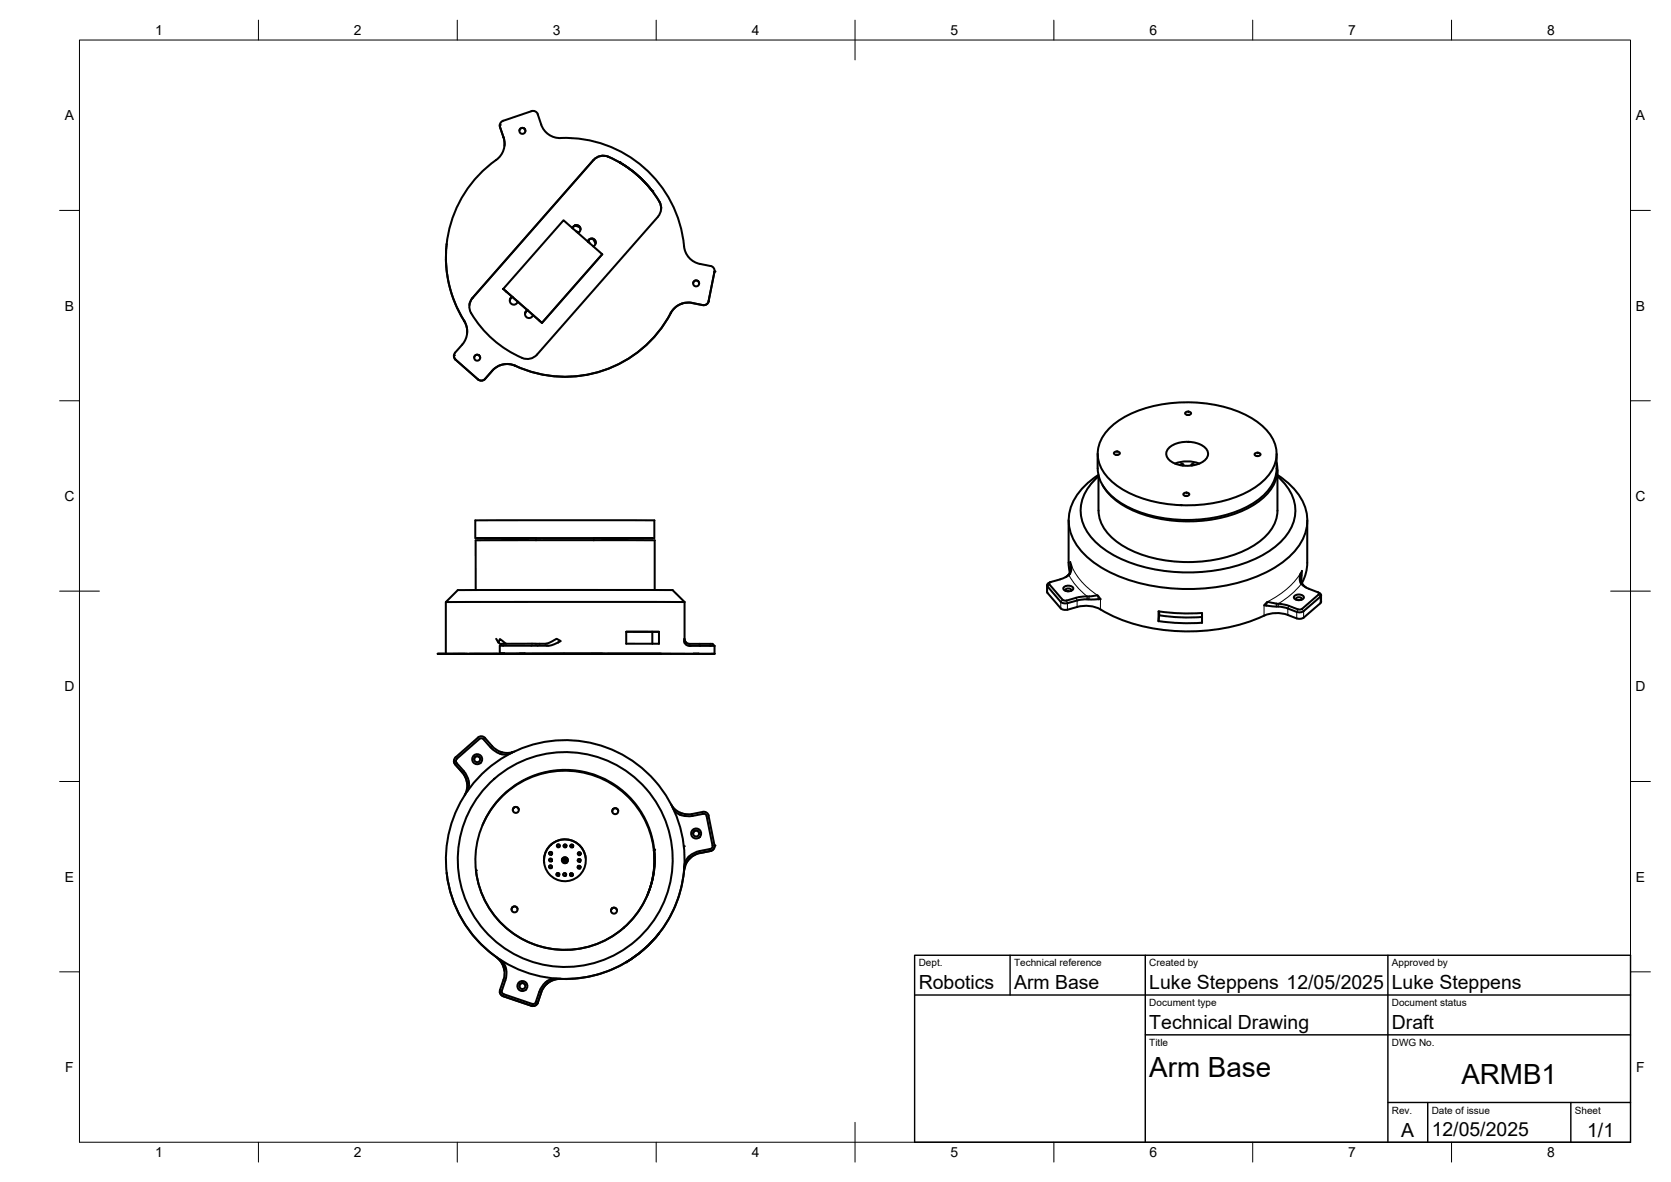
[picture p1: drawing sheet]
<svg xmlns="http://www.w3.org/2000/svg" width="420mm" height="297mm" viewBox="0 0 420 297" stroke-linecap="round" stroke-linejoin="round" font-family="sans-serif">
<!-- layer: Visible -->
<g fill="none" stroke="#000" stroke-width=".51">
<path d="M125.7 31.4v.5M125.7 31.9l.9 2.6M126.6 34.5l.2 2.2M126.6 34.5a5 5 0 0 1-1.8 5.7 30 30 0 0 0-8.1 40.4M130.6 32.8a.75 .75 0 0 1 .8-.7 .75 .75 0 0 1 .7 .9M133.6 27.9l-7.1 2.4a1.26 1.26 0 0 0-.8 1.6M133.6 27.9a1.23 1.23 0 0 1 1.6 .8 7.7 7.7 0 0 0 2.8 5.1 5 5 0 0 0 3 .9 30 30 0 0 1 31 27.2M152.9 39.4a27.5 27.5 0 0 1 12.9 11.2M141.7 55.4l9.7 8.5-15.1 17.2-9.8-8.5zM144.8 58.1l.7 .3M145.9 57.2l-1.3-.5-.6 .7M146 57.7a1.01 1.01 0 0 0-.9-1.1 1.01 1.01 0 0 0-1.1 .8 1.01 1.01 0 0 1 1.6-.6 1.01 1.01 0 0 1-.3 1.7"/>
<path d="M149.1 60l.6 1.2M149.2 40.2l-30.4 34.7a3.6 3.6 0 0 0 .4 4.9 27.1 27.1 0 0 0 12.7 10.3 3.2 3.2 0 0 0 3.1-1l30.4-34.6M149.2 40.2l-30.4 34.7-.6 1-.2 .8M149.2 40.2a3.6 3.6 0 0 1 5-.2 27.5 27.5 0 0 1 11.6 10.7M155.8 40.8a27.5 27.5 0 0 1 8.2 7.2M165.8 50.7l.4 1.1v.9M165.8 50.6a3.2 3.2 0 0 1-.4 3.8M112.3 61.3h.1M112.3 61.3a30 30 0 0 0 4.5 19.5M128.8 74.6l-.6 .7M128.8 74.6a1.01 1.01 0 0 0-.3 1.7 1.01 1.01 0 0 0 1.7-.5M128.9 74.6l-.5 .3-.2 .5"/>
<path d="M132.7 78l-.7 .7M132.7 78a1.01 1.01 0 0 0-.3 1.7 1.01 1.01 0 0 0 1.6-.6M132.7 78l-.5 .3-.2 .5M147.8 60.7a1.01 1.01 0 0 1 1.7-.5 1.01 1.01 0 0 1-.3 1.7M147.8 60.7a1.01 1.01 0 0 1 1.2-.7 1.01 1.01 0 0 1 .8 1.1M147.9 60.5l.4 .6M148.4 60l-.3 .2-.3 .5M151.4 63.9l-15.1 17.3-9.8-8.6M168.6 78.7a30.1 30.1 0 0 1-39.8 12.9 5 5 0 0 0-5 1.6l.7-.7 1.4-.8M168.7 78.6a30 30 0 0 1-39.4 13.2M172 61.9a5 5 0 0 0 4 4.4l2.7 .5a1.26 1.26 0 0 1 1 1.5M174 76.1a4.9 4.9 0 0 0-3.6 .7l-1 .8-.8 1.1"/>
<path d="M174 76.1a5 5 0 0 0-5.4 2.6M174.3 71.1a.75 .75 0 0 1 .8-.6 .75 .75 0 0 1 .7 .8M178.2 75.7a1.26 1.26 0 0 1-1.5 1l-2.7-.6M179.6 68.3l-1.4 7.4M179.7 68.2v.1M114.1 89.3l.1 .6 .4 .5M114.4 88.6a1.26 1.26 0 0 0 .2 1.8M114.6 90.4l5.6 4.9a1.26 1.26 0 0 0 1.8-.1l1.7-2M116.2 86.6l-1.8 2M116.7 80.6l.7 1.8v1.4M116.7 80.6a5 5 0 0 1-.5 6M119.2 89.8a.75 .75 0 0 1 .9-.7 .75 .75 0 0 1 .6 .9"/>
<path d="M125.9 91.8l1.9-.3 1.8 .5M136.3 81.1v.1M276 114a11.9 11.9 0 0 0 1.6 8.5 19.6 19.6 0 0 0 10.7 6.8 35.2 35.2 0 0 0 26.8-2.8 10.8 10.8 0 0 0 5.9-8.8v-3.6M276.2 119.3a14.9 14.9 0 0 0-7.4 10.1 12.1 12.1 0 0 0 4.5 10.5 35.4 35.4 0 0 0 20.1 7.9 46.4 46.4 0 0 0 26.1-4.6 17 17 0 0 0 8.8-9.7 11.5 11.5 0 0 0-4.1-11.8l-3-2.3M276.2 119.5v8.8a10.8 10.8 0 0 0 5.9 8.7 35.2 35.2 0 0 0 28.5 2.3 16.9 16.9 0 0 0 9.7-7.3l.8-2.4 .1-1.3M276.2 119.7a10.7 10.7 0 0 0-4.1 11.3 16.2 16.2 0 0 0 8.8 9 43 43 0 0 0 35.6 0 16.2 16.2 0 0 0 8.8-9 10.1 10.1 0 0 0-2.9-10.1l-1.2-1.2M279.1 107.4a27 27 0 0 1 16.6-6.2 32.5 32.5 0 0 1 20.4 4.8 9.6 9.6 0 0 1 4.6 10.1 13.9 13.9 0 0 1-8.1 8.1 35.5 35.5 0 0 1-30.3-1.2 11.3 11.3 0 0 1-6.3-8.6 9.1 9.1 0 0 1 3.1-7zM280.2 113.7a.74 .74 0 0 1 .8-.3 .74 .74 0 0 1 .5 .7 .74 .74 0 0 1-.8 .3 .74 .74 0 0 1-.5-.7zM280.6 114.3h.5M294.1 112.4a7.6 7.6 0 0 1 9.1 .3 2.12 2.12 0 0 1-.9 3.4 7.8 7.8 0 0 1-8.5-.7 1.99 1.99 0 0 1 .3-3zM295.4 116.5a8.6 8.6 0 0 1 6.2 0M296.9 116.9v-.2l.4-.1 .3 .2-.3 .2"/>
<path d="M298.1 103.7a.74 .74 0 0 1 .8-.3 .74 .74 0 0 1 .5 .7 .74 .74 0 0 1-.8 .2 .74 .74 0 0 1-.5-.6zM298.5 104.3h.5M300.2 116.9a.33 .33 0 0 0-.3-.3 .33 .33 0 0 0-.3 .3l.1 .1M315.5 114a.74 .74 0 0 1 .8-.3 .74 .74 0 0 1 .6 .7 .74 .74 0 0 1-.8 .3 .74 .74 0 0 1-.6-.7zM315.9 114.6h.5M321 116.4a9.1 9.1 0 0 1-3.8 9.1 29.9 29.9 0 0 1-19.6 5.5 29.1 29.1 0 0 1-17.8-5.9l-1.8-2-.7-1.1M321.2 118.1v10.2M119.6 135.8v12.5M119.6 135.8h45v12.5M126.1 135.3h6.5zM126.4 135.3h6.5zM134.8 135.3h14.5"/>
<path d="M134.8 135.3v.5M149.3 135.3v.5M149.3 135.3h15.2h-44.9h15.2M151.1 135.3h6.5zM151.4 135.3h6.5zM164.5 130.8v4.5M164.5 130.8h-45v4.5M268.7 130.8v10.6l.3 2.4M297.6 124a.74 .74 0 0 1 .8-.3 .74 .74 0 0 1 .6 .7 .74 .74 0 0 1-.8 .3 .74 .74 0 0 1-.6-.7zM298.1 124.6h.4M328.7 130.8v10.6a10.6 10.6 0 0 1-1.4 5.1M157.5 158.8v3"/>
<path d="M157.5 158.8h8.2M157.5 158.8h6.5M164 158.8v3M164 158.8h1.7M165.7 158.8v3h-8.2M169.1 148.3l3 3M169.1 148.3h-54l-3 3v13M172.1 151.3v9.4l.5 .8M172.1 151.3h-60M263.3 148.7l.1 .3M263.3 147.1v1.6M263.4 147.4l3.3 3.8 .9 .4 4.2-.9 4.9-.1-.7-1"/>
<path d="M263.4 149l3.3 3.9 .9 .4 .8-.1M263.8 146.8l3.4 3.9M264 146.4a.83 .83 0 0 0-.7 .8l.1 .2M266.6 145.6l-2.4 .6-.3 .2v.4M267.5 147.6a1.56 1.56 0 0 1 2.4 .3 1.47 1.47 0 0 1-2.5-.1zM267.9 145.1l1-1.1 .4-2 .1 1.1-.4 1.1-1 .8-1.4 .6M267.9 148.5v-.2a.86 .86 0 0 1 1.5 0l-.1 .2M268.4 153.2a10.5 10.5 0 0 1 7-.6 47.8 47.8 0 0 0 43.1 1.8l1.5-.3h1.6l2.2 .4M269.1 141.2l.1 1.2M275.9 149.6l-4.4 .4-3.3 .9-1-.2M291.3 153.6l5.4 .5 5.5-.1v2.5l-5.5 .1-5.4-.5zM291.5 153.7v1"/>
<path d="M291.5 154.7l-.2 1.4M291.5 154.6a47.3 47.3 0 0 0 10.7 .4M318.6 151.3l-.8 .8 4.6 .4 1.4 .4M318.7 151.3l4.4 .7 3.2 1.1M325.5 149.8a1.56 1.56 0 0 1 2.3 .4 1.47 1.47 0 0 1-2.5-.1zM325.9 150.7l-.1-.2a.86 .86 0 0 1 1.5 0v.2M327.2 144.6l-.2-.5a2.77 2.77 0 0 0 .2 2.6M327.2 144.6a3 3 0 0 0 .5 2.4M327.2 146.7l1.4 1.1 2.7 1M327.4 143.5l-.2 1.1M327.7 147l.7 .6M331.3 148.8l.4 .4-.2 .2-4.1 3.6-.5 .2-.6-.1"/>
<path d="M331.4 148.9a.77 .77 0 0 1 .8 .9l-4.7 3.9-1.1 .2-2.6-1M332.2 149.6v1.6M332.2 151.2l-.2 .4-4.5 3.8-1.1 .1-2.6-1M114.1 164.3h.1M116.7 164.3h.8h-3.4h15.5M116.7 164.3h-4.5h67.5h-50.1M119.2 164.3h1.5zM124.8 160.5l.5 1M126.5 164.3h24.9zM126.5 164.3h.1M127.2 161.8l-1.5-1.2-.4 .9 .7 .5M130.6 164.3h1.5z"/>
<path d="M139.8 160.6l-1.4 .8-1.1 .4h-11.1l-.5 .5v2M140 160.5l1 .6-1.7 .8-1.2 .4h-12.4M151.4 164.3h.1M165.8 164.3h-47.8h48.2h-.4M172.1 160.6v.9l.9 .7 6.7 .1M172.1 160.6l.4 .8 .6 .4h6.1l.5 .5M174.3 164.3h1.5zM179.7 162.3v2M114.4 192.1l1.8 2M114.6 190.3a1.26 1.26 0 0 0-.2 1.8l-.3-.7M114.8 191.7l1.8 2.1M114.9 190.7a.75 .75 0 0 0-.1 1"/>
<path d="M116.2 194.1l.6 .8 .6 1.5M116.2 194.1l.8 1.3 .4 1.4M116.6 193.8a4.4 4.4 0 0 1 1.1 4.7l-.3 .5M117.4 196.4v.4M117.4 196.8v1.5l-.6 1.6M120.2 185.4l-5.6 4.9M120.2 185.3a1.26 1.26 0 0 1 1.8 .2M120.5 185.7l-5.6 5M120.5 185.7a.75 .75 0 0 1 1.1 .1l1.8 2M120.7 190.7a.75 .75 0 0 0-.8-.7 .75 .75 0 0 0-.7 .9M122 185.5l1.7 2M123.4 187.8a4.6 4.6 0 0 0 3.9 1.8l1.1-.3"/>
<path d="M123.8 187.5a4.7 4.7 0 0 0 3.1 1.7l2-.2-.3 .2M129.3 188.9l-.4 .1M112.3 219.4h.1M112.3 219.4a30 30 0 0 0 12.5 21.1M121.3 207.4a22.5 22.5 0 0 1 29.5-12.2 22.5 22.5 0 0 1 12.1 29.4M130.4 203.5a.75 .75 0 0 0-.8-.7 .75 .75 0 0 0-.6 .8M138.8 217.8l-.4-.3-.3 .4M138.8 216.1l-.4-.3-.3 .4M138.8 214.4l-.4-.3-.3 .2 .3 .5 .4-.3M140.2 219.7l.1-.3-.1 .4 .4 .2M140.7 219.7l-.5-.3-.3 .4M140.8 212.5l-.5-.3-.3 .4"/>
<path d="M141.4 215.8a.75 .75 0 0 0 .4 .9 .75 .75 0 0 0 1-.3M142.4 219.7l-.4-.3-.4 .4M142.4 212.6l-.4-.4-.3 .4M142.8 216.1a.75 .75 0 0 0-.8-.7 .75 .75 0 0 0-.7 .9M143.6 219.8l-.1-.3 .1 .3-.1 .3M144.1 219.8l-.5-.4-.3 .5M144.1 212.4l-.3 .3-.4-.1M144.1 212.6l-.4-.4-.3 .5M145.4 217.6l.2 .3h.4M146 217.9l-.4-.3-.4 .4M146 216.2l-.4-.3-.3 .4M146 214.5l-.4-.3-.3 .4"/>
<path d="M146 214.5l-.3 .1-.1 .3M147.3 215.6a5.3 5.3 0 0 0-5.8-4.6 5.3 5.3 0 0 0-4.7 5.8M155.4 203.8a.75 .75 0 0 0-.8-.7 .75 .75 0 0 0-.7 .8M164.4 213.7a22.5 22.5 0 0 1-19.8 24.9 22.5 22.5 0 0 1-24.9-19.9M164.5 213.5a22.5 22.5 0 0 1-1.8 11.7M168.7 202.1l.3 .5M169 202.6l1 1 1.5 .8M169 202.6l.2 .4M169.2 203.1l.8 1.1 1.3 .7M171.5 204.4l2 .2 3.2-.6a1.26 1.26 0 0 1 1.5 1M175.8 209.4a.75 .75 0 0 0-.8-.7 .75 .75 0 0 0-.7 .8M176 214.4a5.2 5.2 0 0 0-3 1.9l-.8 1.5-.2 1 .1-1"/>
<path d="M176 214.4a5 5 0 0 0-4 4.4 30 30 0 0 1-31 27.2M176.8 204.5l-3.6 .6-1.9-.3M176.8 204.5a.75 .75 0 0 1 .9 .6M177.7 205.1l1.5 7.4a.74 .74 0 0 1-.6 .8l-2.7 .6a5 5 0 0 0-3.3 2.1l-.5 1.7M178.2 205l1.5 7.4a1.26 1.26 0 0 1-1 1.5M178.6 213.9l-2.6 .5M179.7 212.5a1.26 1.26 0 0 1-1 1.4M130.1 228.4a.75 .75 0 0 0-.8-.6 .75 .75 0 0 0-.7 .8M155.1 228.8a.75 .75 0 0 0-.8-.7 .75 .75 0 0 0-.7 .8M165.7 234.6h.1M165.7 234.6a30 30 0 0 1-8.2 7.2M124.8 240.5l.5 .4"/>
<path d="M124.8 240.5l.9 .8 .6 1 .5 1.7M125.7 249.3a1.26 1.26 0 0 0 .8 1M126.6 246.2l-.9 2.5a1.26 1.26 0 0 0 .8 1.6M126.6 246.2a4.9 4.9 0 0 0-.2-3.6l-1.1-1.7 .9 .7 .8 1a4.5 4.5 0 0 1 .1 3.7l-.9 2.6a.75 .75 0 0 0 .5 1l7.1 2.4a.75 .75 0 0 0 .9-.5M132.1 247.7a.75 .75 0 0 0-.8-.7 .75 .75 0 0 0-.7 .9M136.1 249.4l-.9 2.6a1.26 1.26 0 0 1-1.6 .8l-7.1-2.5M137.2 246.9l-1.2 1.5-1.3 3.4M139.8 245.9l-1.6 .3-1 .7M140 245.9l1 .1-1.7 .2-1 .5a5.3 5.3 0 0 0-2.2 2.7M141 246a5 5 0 0 0-4.9 3.4"/>
<circle cx="131.3" cy="32.9" r=".75"/>
<circle cx="175" cy="71.2" r=".75"/>
<circle cx="120" cy="89.9" r=".75"/>
<circle cx="120" cy="190.8" r=".75"/>
<circle cx="120" cy="190.8" r="1.26"/>
<circle cx="129.7" cy="203.5" r=".75"/>
<circle cx="138.4" cy="217.8" r=".37"/>
<circle cx="138.4" cy="216.2" r=".37"/>
<circle cx="138.5" cy="214.5" r=".37"/>
<circle cx="140.3" cy="219.8" r=".37"/>
<circle cx="140.4" cy="212.6" r=".37"/>
<circle cx="142" cy="219.8" r=".37"/>
<circle cx="142" cy="216.2" r="22.5"/>
<circle cx="142" cy="216.2" r="5.3"/>
<circle cx="142" cy="216.2" r=".75"/>
<circle cx="142.1" cy="212.6" r=".37"/>
<circle cx="142.1" cy="216" r="30"/>
<circle cx="142.1" cy="216" r=".43"/>
<circle cx="142.1" cy="216" r=".31"/>
<circle cx="142.1" cy="216" r="27"/>
<circle cx="143.7" cy="219.8" r=".37"/>
<circle cx="143.8" cy="212.6" r=".37"/>
<circle cx="145.6" cy="217.9" r=".37"/>
<circle cx="145.6" cy="216.2" r=".37"/>
<circle cx="145.7" cy="214.5" r=".37"/>
<circle cx="154.7" cy="203.9" r=".75"/>
<circle cx="175" cy="209.5" r=".75"/>
<circle cx="175" cy="209.5" r="1.26"/>
<circle cx="129.4" cy="228.5" r=".75"/>
<circle cx="154.4" cy="228.9" r=".75"/>
<circle cx="131.3" cy="247.8" r=".75"/>
<circle cx="131.3" cy="247.8" r="1.26"/>
</g>
<g fill="#000">
<circle cx="125.7" cy="31.4" r=".25"/>
<circle cx="144.6" cy="56.7" r=".25"/>
<circle cx="155.8" cy="40.8" r=".25"/>
<circle cx="164" cy="48" r=".25"/>
<circle cx="126.5" cy="72.6" r=".25"/>
<circle cx="128.2" cy="75.3" r=".25"/>
<circle cx="132" cy="78.7" r=".25"/>
<circle cx="148.4" cy="60" r=".25"/>
<circle cx="179.7" cy="68.2" r=".25"/>
<circle cx="114.1" cy="89.3" r=".25"/>
<circle cx="141.7" cy="164.3" r=".25"/>
<circle cx="114.1" cy="191.4" r=".25"/>
<circle cx="119.7" cy="218.7" r=".25"/>
<circle cx="164.4" cy="213.7" r=".25"/>
<circle cx="164.5" cy="213.5" r=".25"/>
<circle cx="171.9" cy="212.7" r=".25"/>
<circle cx="172.1" cy="217.8" r=".25"/>
<circle cx="179.7" cy="212.5" r=".25"/>
<circle cx="125.7" cy="249.3" r=".25"/>
<circle cx="157.5" cy="241.8" r=".25"/>
</g>
<!-- layer: Visible Narrow -->
<g fill="none" stroke="#000" stroke-width=".25">
<path d="M263.8 146.8l-.4 .6v1.6M267.2 150.7l-.5 .6v1.6M268.2 150.9l.2 .7v1.6M268.3 144.8l.4-.3a16.9 16.9 0 0 0 4.7 5.4M269 144.2l-.4 .4M269.1 141.2l.2 .8M269.1 141.2v2.1M269.1 141.2a15.8 15.8 0 0 0 6.9 8.4l.2 1M270.6 150.2l.2 .7v1.6M273.4 149.9l-.1 .7M273.9 149.9l-.1 .7M276.7 150.6v2.6"/>
<path d="M317.8 152.1v2.6M320.9 151.7v.7M324.1 152.3l-.3 .6v1.6M326.3 153.1l-.2 .7v1.6M327 146.4l.5 .4M327.2 146.7l.5 .3M327.2 146.7a21.1 21.1 0 0 1-5.8 5v.7M327.4 143.5l-.4 .6M327.4 143.5v3M327.4 143.4a19.8 19.8 0 0 1-8.8 7.9l-.2 .9M327.4 153l.4 .6v1.6M331.5 149.4l.5 .6v1.6"/>
</g>
<!-- layer: BORDER -->
<g fill="none" stroke="#000" stroke-width=".25">
<path d="M20 10.1h390v276.9h-390zM65 5.1v5M115 5.1v5M165 5.1v5M215 5.1v10M265 5.1v5M315 5.1v5M365 5.1v5M15 52.9h5M410 52.9h5M15 100.7h5M410 100.7h5"/>
<path d="M15 148.6h10M405 148.6h10M15 196.4h5M410 196.4h5M15 244.2h5M410 244.2h5M65 287v5M115 287v5M165 287v5M215 282.1v9.9M265 287v5M315 287v5"/>
<path d="M365 287v5"/>
</g>
<!-- layer: TITLEBLOCK -->
<path d="M230 240.1h180v46.9h-180zM230 250h180M254 240.1v9.9M288 240.1v46.9M349 240.1v46.9M288 260.1h122M349 277.1h61M359 277.1v9.9M395 277.1v9.9" fill="none" stroke="#000" stroke-width=".36"/>
<g font-size="7">
<text x="289" y="270.6">Arm Base</text>
<text x="367.5" y="272.3">ARMB1</text>
</g>
<g font-size="4.9">
<text x="231" y="248.5">Robotics</text>
<text x="255" y="248.5">Arm Base</text>
<text x="289" y="248.5">Luke Steppens 12/05/2025</text>
<text x="350" y="248.5">Luke Steppens</text>
<text x="289" y="258.6">Technical Drawing</text>
<text x="350" y="258.6">Draft</text>
<text x="352.3" y="285.7">A</text>
<text x="360" y="285.5">12/05/2025</text>
<text x="399.1" y="285.7">1/1</text>
</g>
<g font-size="3.5">
<text x="39" y="8.8">1</text>
<text x="89" y="8.8">2</text>
<text x="139" y="8.8">3</text>
<text x="189" y="8.8">4</text>
<text x="239" y="8.8">5</text>
<text x="289" y="8.8">6</text>
<text x="339" y="8.8">7</text>
<text x="389" y="8.8">8</text>
<text x="16.3" y="30.2">A</text>
<text x="411.3" y="30.2">A</text>
<text x="16.3" y="78">B</text>
<text x="411.3" y="78">B</text>
<text x="16.2" y="125.9">C</text>
<text x="411.2" y="125.9">C</text>
<text x="16.2" y="173.7">D</text>
<text x="411.2" y="173.7">D</text>
<text x="16.3" y="221.6">E</text>
<text x="411.3" y="221.6">E</text>
<text x="16.4" y="269.4">F</text>
<text x="411.4" y="269.4">F</text>
<text x="39" y="290.8">1</text>
<text x="89" y="290.8">2</text>
<text x="139" y="290.8">3</text>
<text x="189" y="290.8">4</text>
<text x="239" y="290.8">5</text>
<text x="289" y="290.8">6</text>
<text x="339" y="290.8">7</text>
<text x="389" y="290.8">8</text>
</g>
<g font-size="2.5">
<text x="231" y="242.9">Dept.</text>
<text x="255" y="242.9">Technical reference</text>
<text x="289" y="242.9">Created by</text>
<text x="350" y="242.9">Approved by</text>
<text x="289" y="252.8">Document type</text>
<text x="350" y="252.8">Document status</text>
<text x="289" y="262.9">Title</text>
<text x="350" y="262.9">DWG No.</text>
<text x="350" y="279.9">Rev.</text>
<text x="360" y="279.9">Date of issue</text>
<text x="396" y="279.9">Sheet</text>
</g>
</svg>
